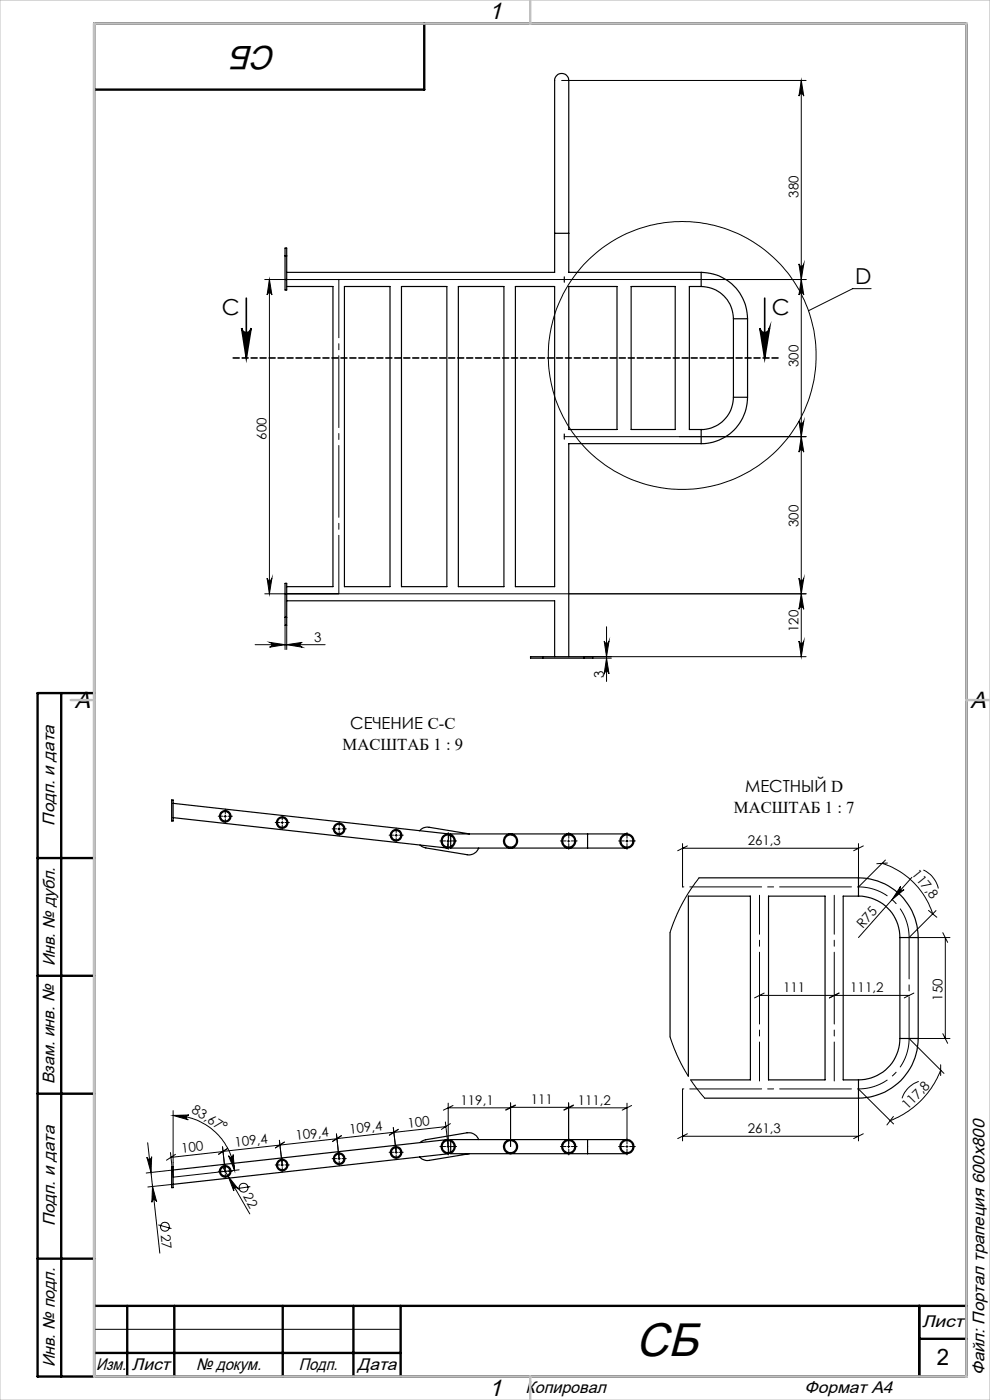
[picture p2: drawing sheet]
<svg xmlns="http://www.w3.org/2000/svg" width="210mm" height="297mm" viewBox="0 0 210 297" stroke-linecap="round" stroke-linejoin="round" font-family="sans-serif">
<g fill="none" stroke="#000" stroke-width=".21">
<path d="M119.1 17.1h51.9M170 17.1l.5 3.3a.51 .51 0 0 0-.5-.5 .51 .51 0 0 0-.5 .5zM170 17.1v122.2M57.1 59.3v66.7M57.1 59.3l.6 3.3a.51 .51 0 0 0-.5-.5 .51 .51 0 0 0-.5 .5zM169.5 56a.51 .51 0 0 0 .5 .5 .51 .51 0 0 0 .5-.5l-.5 3.3zM170 59.3l.5 3.3a.51 .51 0 0 0-.5-.5 .51 .51 0 0 0-.5 .5zM171 59.3h-114.8M184.8 61.2h-3.9l-9.4 4.7M119.7 92.6h51.3M169.5 89.3a.51 .51 0 0 0 .5 .5 .51 .51 0 0 0 .5-.5l-.5 3.3zM170 92.6l.5 3.3a.51 .51 0 0 0-.5-.4 .51 .51 0 0 0-.5 .4z"/>
<path d="M54.1 136.8h14.9M56.2 126h114.8M56.7 122.7a.51 .51 0 0 0 .5 .4 .51 .51 0 0 0 .5-.4l-.6 3.3zM57.2 136.3l3.3 .5-3.3 .5a.51 .51 0 0 0 .5-.5 .51 .51 0 0 0-.5-.5zM60.5 132.6v5.2M60.8 132.6v5.2M60.8 136.8l3.3-.5a.51 .51 0 0 0-.5 .5 .51 .51 0 0 0 .5 .5zM123.9 139.3h47.1M125.8 139.6h3.9M128.2 136a.51 .51 0 0 0 .5 .5 .51 .51 0 0 0 .5-.5l-.5 3.3zM128.7 139.6l.5 3.3a.51 .51 0 0 0-.5-.5 .51 .51 0 0 0-.5 .5zM128.7 133v11.6"/>
<path d="M169.5 136a.51 .51 0 0 0 .5 .5 .51 .51 0 0 0 .5-.5l-.5 3.3zM169.5 122.7a.51 .51 0 0 0 .5 .4 .51 .51 0 0 0 .5-.4l-.5 3.3zM170 126l.5 3.3a.51 .51 0 0 0-.5-.5 .51 .51 0 0 0-.5 .5zM46.9 173.7l-.1 .1M47.5 173.2h.5M47.8 172.9v.6M48.5 172.2l-.2 .1M59 175.1l-.1 .1M59.6 174.5h.5M59.9 174.2v.6M60.6 173.5l-.2 .2M71.1 176.5l-.1 .1"/>
<path d="M71.6 175.9h.6M71.9 175.6v.5M72.7 174.9l-.2 .1M83.2 177.8l-.1 .2M83.7 177.2h.6M84 176.9v.6M84.8 176.2l-.2 .2M93.8 178.5l-.2 .2M94.8 178.4h.6M94.8 179.7l-.1 .1M95.1 178.1v.6M95.3 176.9l-.2 .2"/>
<path d="M96.5 178l-.2 .2M107 178.7l-.1 .2M108.3 179.7l-.2 .2M108.8 177l-.2 .2M109.8 178.2l-.2 .2M119.8 177.2l-.4 .4M119.8 179.4l-.1 .2M120.4 178.4h.5M120.6 178.1v.6M121.8 177.4l-.2 .2M131.7 178.7l-.1 .2M132.7 178.4h.5"/>
<path d="M133 178.1v.6M133 179.7l-.2 .2M133.5 177l-.2 .2M134.5 178.2l-.2 .2M144.8 179v9.2M144.8 179.9h37.3M145.8 179.5l-2 1M182.1 179v9.2l5.7-5.7M183.1 179.5l-2 1M148.3 186.2l-2.1 2.9-1.3 2.3-1.7 3.4-1.1 3M187.1 183.2a16.5 16.5 0 0 1 10.7 10.7M188.2 183.1l-2.2 .1"/>
<path d="M191 188.1a.5 .5 0 0 0 .1 .7 .5 .5 0 0 0 .7-.1l-2.6 2.1zM193.4 186.1l-11.3 12.8M195.9 184.6a5.6 5.6 0 0 1 3.1 3.9M197 193.1l1.7 1.5M198.5 193.2l-5.7 5.7h8.7M200 197.9l1 2M200.5 198.9v21.4M142.1 220l1.9 4.6 2 3.7M161.1 211.2h31.7M162.1 210.7l-2 1M178 210.7l-2.1 1M193.9 210.7l-2.1 1"/>
<path d="M200 219.3l1 2M36.7 236.6l3.4-.1a.52 .52 0 0 0-.6 .5 .52 .52 0 0 0 .4 .6zM36.7 236.6a13.1 13.1 0 0 1 13 11.7M36.7 235.6v14.1M83.4 239.2l.6 5.3M94.5 238l.6 5.2M94.6 239l-47.3 5.3M95.1 234v7.5M95.1 235h13.2M95.5 238.4l-1.9 1.2M96.1 234.5l-2 1M108.3 233.9v9.3"/>
<path d="M108.3 234.9h12.3M109.3 234.5l-2 1M109.3 234.4l-2 1M120.6 235h12.4M120.6 233.9v9.6M121.6 234.5l-2 1M121.6 234.4l-2 1M133 234v7.5M134 234.5l-2 1M144.8 231v11M146.5 229.1l3 3.9M189.5 236.9l-1.4 1.8"/>
<path d="M189.5 238.4l-7.4-7.4v11M194.9 229.4a5.6 5.6 0 0 0-3.6 3.6M199.5 225.9v2.3M199.5 227a18.5 18.5 0 0 1-10.7 10.7M201.5 220.3h-8.7l7.4 7.4M31.2 245.5a.52 .52 0 0 0 .5 .4 .52 .52 0 0 0 .5-.5l-.2 3.3zM31.3 242.4l2.6 23.4M32.3 251.7l.9 3.2a.52 .52 0 0 0-.5-.4 .52 .52 0 0 0-.5 .6zM33.6 259.9l2.8 .7M36.2 244.5l.5 5.2M36.7 248.2l-5.7 .6M36.7 251.2l-5.3 .6"/>
<path d="M37.2 244.9l-1.9 1.2M47.2 247.4l5.8 10.1M47.2 243.3l.6 5.2M47.3 244.3l-11 1.2M47.4 247.3l-.8 .8M47.5 248.5h.5M47.5 249.4l-.2 .2M47.8 248.2v.6M47.8 248.5l-11.1 1.2M48.3 243.6l-1.9 1.3M48.4 249.6l2.1 2.6a.51 .51 0 0 0-.7-.2 .51 .51 0 0 0-.2 .7zM48.5 245.2a.51 .51 0 0 0 .6 .3 .51 .51 0 0 0 .4-.6l.2 3.4z"/>
<path d="M48.9 248l-.1 .2M50.7 248.2l-2.9 .3M53.1 251.7l-2.9 .5M58.8 247.1l-.2 .2M59.3 241.9l.6 5.3M59.6 247.2h.5M59.9 246.9v.5M60 246l-.2 .2M60 248.1l-.2 .3M60.3 242.3l-1.9 1.2M61.1 247.1l-.3 .3M71 246.2l-.2 .1"/>
<path d="M71.4 240.6l.5 5.2M71.6 245.8h.6M71.9 245.5v.6M72.4 240.9l-1.9 1.2M72.4 240.9l-1.9 1.3M72.5 244.7l-.2 .2M73 246.4l-.5 .5M82.6 240.8l1.9-1.2-1.9 1.2M83.3 245.1l-.2 .2M83.7 244.5h.6M84 244.2v.6M84.8 243.6l-.1 .1"/>
<path d="M93.8 243.6l-.2 .1M94.8 243.2h.6M95.1 243v.5M95.1 244.5l-.2 .2M95.5 241.8l-.1 .2M96.6 243.1l-.3 .2M107.1 243.7l-.1 .2M108.6 244.5l-.3 .3M108.9 241.9l-.1 .2M109.8 243.3l-.3 .3M119.7 242.4l-.5 .5M120 244.3l-.2 .2"/>
<path d="M120.3 241.8l-.5 .5M120.4 243.2h.5M121.9 242.4l-.2 .2M131.8 243.7l-.2 .2M132.7 243.2h.5M133 243v.5M133.3 244.5l-.3 .3M133.6 241.9l-.1 .2M134.5 243.3l-.3 .3M144.8 241h37.3M145.8 240.5l-2 1M183.1 240.5l-2 1"/>
<path d="M20 282h65"/>
<circle cx="144.7" cy="75.4" r="28.4"/>
<circle cx="51.7" cy="252" r=".94"/>
<circle cx="35" cy="260.2" r=".95"/>
</g>
<path d="M51.3 69.6a1.01 1.01 0 0 0 1 1 1.01 1.01 0 0 0 1-1l-1.1 6.3zM52.2 63.2v12.7M161.2 69.6a1.02 1.02 0 0 0 1 1 1.02 1.02 0 0 0 1-1l-1 6.3zM162.2 63.2v12.7" fill="none" stroke="#000" stroke-width=".35"/>
<path d="M192.8 198.9a10.7 10.7 0 0 0-10.7-10.7M182.1 231a10.7 10.7 0 0 0 10.7-10.7" fill="none" stroke="#000" stroke-width=".21" stroke-dasharray="15.2 1.3 1.3 1.3" stroke-dashoffset="8.7" stroke-linecap="butt"/>
<g fill="none" stroke="#000" stroke-width=".21" stroke-dasharray="15.2 1.3 1.3 1.3">
<path d="M47.2 173.2h-.9M47.8 172.6v-.9M47.8 173.7v1M48.3 173.2h1M59.3 174.5h-.9M59.9 173.9v-.9M59.9 175v1M60.4 174.5h1M71.4 175.8h-.9M72 175.3v-1M72 176.4v.9M72.5 175.8h1"/>
<path d="M83.5 177.2h-1M84 176.6v-.9M84 177.7v1M84.6 177.2h.9M94.5 178.4h-1.2M95.1 177.8v-1.2M95.1 179v1.2M95.6 178.4h1.3M120.1 178.4h-1.2M120.6 177.8v-1.2M120.6 179v1.2M121.2 178.4h1.2"/>
<path d="M132.4 178.4h-1.2M133 177.8v-1.2M133 179v1.2M133.6 178.4h1.2M47.2 248.5h-.9M47.8 247.9v-.9M47.8 249v1M48.3 248.5h1M59.3 247.1h-.9M59.9 246.6v-1M59.9 247.7v.9M60.4 247.1h1"/>
<path d="M71.4 245.8h-.9M72 245.2v-.9M72 246.4v.9M72.5 245.8h1M83.5 244.5h-1M84 243.9v-.9M84 245v1M84.6 244.5h.9M94.5 243.2h-1.2M95.1 242.7v-1.3M95.1 243.8v1.2M95.6 243.2h1.3"/>
<path d="M120.1 243.2h-1.2M120.6 242.7v-1.3M120.6 243.8v1.2M121.2 243.2h1.2M132.4 243.2h-1.2M133 242.7v-1.3M133 243.8v1.2M133.6 243.2h1.2"/>
</g>
<path d="M165.2 75.9h-115.9" fill="none" stroke="#000" stroke-width=".35" stroke-dasharray="1.3 .6" stroke-dashoffset="-.2"/>
<path d="M71.9 59.3v66.6" fill="none" stroke="#000" stroke-width=".21" stroke-dasharray="15.2 1.3 1.3 1.3" stroke-dashoffset="2.9"/>
<path d="M144.8 188.2h37.3M144.8 231h37.3" fill="none" stroke="#000" stroke-width=".21" stroke-dasharray="15.2 1.3 1.3 1.3" stroke-dashoffset="-1.5"/>
<path d="M192.8 220.3v-21.4" fill="none" stroke="#000" stroke-width=".21" stroke-dasharray="15.2 1.3 1.3 1.3" stroke-dashoffset="6.4"/>
<path d="M161.1 229.3v-39.4M177 229.3v-39.4" fill="none" stroke="#000" stroke-width=".21" stroke-dasharray="15.2 1.3 1.3 1.3" stroke-dashoffset="7"/>
<g fill="none" stroke="#000" stroke-width=".25">
<path d="M60.5 59.3v2.2h.3v-2.2M60.5 54.3v-1.7h.3v1.7M60.5 59.3h.3M60.5 54.3h.3M60.5 54.3v5M60.8 54.3v5M117.7 49.5v-31.7a1.59 1.59 0 0 1 .7-2 1.59 1.59 0 0 1 2.1 .6l.1 .7v32.4M117.7 49.5h2.9M117.7 49.5v8.3h-56.9M119.7 58.7v1.2M120.6 49.5v8.3h28.1M148.7 57.8a9.9 9.9 0 0 1 9.9 9.8"/>
<path d="M148.7 57.8v3M60.8 60.8h9.8v63.7h-9.8M73.1 60.8h9.6v63.7h-9.6zM85.2 60.8h9.6v63.7h-9.6zM97.2 60.8h9.7v63.7h-9.7zM109.3 60.8h8.4v63.7h-8.4zM120.6 60.8h10.3v30.3h-10.3zM133.9 60.8h9.3v30.3h-9.3zM148.7 60.8a6.9 6.9 0 0 1 6.9 6.8M148.7 60.8h-2.5v30.3h2.5M155.6 67.6h3M155.6 67.6v16.7"/>
<path d="M158.6 67.6v16.7M119.7 92.1v1.1M148.7 91.1v3M148.7 94.1h-28.1v45.2M155.6 84.3a6.9 6.9 0 0 1-6.9 6.8M155.6 84.3h3M158.6 84.3a9.8 9.8 0 0 1-9.9 9.8M60.5 126v-2.2h.3v2.2M60.5 130.9v1.7h.3v-1.7M60.5 126v4.9M60.5 126h.3M60.5 130.9h.3"/>
<path d="M60.8 127.5h56.9v11.8M60.8 126v4.9M115.1 139.3h-2.6v.3h2.6M115.1 139.3v.3M115.1 139.6h8.8M115.1 139.3h8.8M123.9 139.3h1.9v.3h-1.9M123.9 139.3v.3M20 147v145M36.4 169.7h.3v4.5h-.3zM36.7 170.4l58.5 6.5M36.7 173.5l58.2 6.4"/>
<path d="M89 176.2a2.06 2.06 0 0 1 2.1-.7l8.5 1.4M89.1 179.3l1.2 .6 8.8 1.4a2.19 2.19 0 0 0 2.4-1.4M95.2 177.2l-.3 2.5M95.6 177.3v2.3M95.6 179.8l29 .1M124.6 179.9h8.4M124.6 176.9h8.4M124.6 176.9l-29 .1M124.6 176.9v3M142.1 197.8v22.2M148.3 186.2h33.8M163 190.1h12v39h-12z"/>
<path d="M182.1 190.1a8.8 8.8 0 0 1 8.8 8.8M182.1 186.2a12.6 12.6 0 0 1 12.7 12.7M182.1 186.2v3.9M182.1 190.1h-3.2v39h3.2M190.9 198.9h3.9M190.9 198.9v21.4M194.8 198.9v21.4M146 228.3v-38.2h13.2v39h-12.7M149.5 233h32.6M182.1 229.1v3.9M190.9 220.3a8.8 8.8 0 0 1-8.8 8.8M190.9 220.3h3.9"/>
<path d="M194.8 220.3a12.6 12.6 0 0 1-12.7 12.7M36.4 247.5h.3v4.5h-.3zM94.9 241.8l-58.2 6.4M94.9 242l.3 2.5M95.2 244.8l-58.5 6.4M95.6 242.1v2.3M95.6 244.6l29 .2M99.6 244.8l-8.5 1.4a2.27 2.27 0 0 1-2.1-.8M101.5 241.8a2.3 2.3 0 0 0-2.4-1.5l-8.8 1.5-1.2 .6M124.6 241.8h8.4M124.6 244.8h8.4M124.6 241.8l-29 .1"/>
<path d="M124.6 241.8v3"/>
<circle cx="47.8" cy="173.2" r="1.23"/>
<circle cx="47.8" cy="173.2" r="1"/>
<circle cx="59.8" cy="174.5" r="1.22"/>
<circle cx="59.8" cy="174.5" r="1"/>
<circle cx="71.9" cy="175.9" r="1.23"/>
<circle cx="72" cy="175.8" r="1"/>
<circle cx="84" cy="177.2" r="1.22"/>
<circle cx="84" cy="177.2" r="1"/>
<circle cx="95.1" cy="178.4" r="1.5"/>
<circle cx="95.1" cy="178.4" r="1.28"/>
<circle cx="108.3" cy="178.4" r="1.28"/>
<circle cx="108.3" cy="178.4" r="1.49"/>
<circle cx="120.6" cy="178.4" r="1.5"/>
<circle cx="120.6" cy="178.4" r="1.28"/>
<circle cx="133" cy="178.4" r="1.5"/>
<circle cx="133" cy="178.4" r="1.28"/>
<circle cx="47.8" cy="248.5" r="1.23"/>
<circle cx="47.8" cy="248.5" r=".99"/>
<circle cx="59.8" cy="247.2" r="1.22"/>
<circle cx="59.9" cy="247.1" r=".99"/>
<circle cx="71.9" cy="245.8" r="1.23"/>
<circle cx="72" cy="245.8" r=".99"/>
<circle cx="84" cy="244.5" r="1.22"/>
<circle cx="84" cy="244.5" r=".99"/>
<circle cx="95.1" cy="243.2" r="1.49"/>
<circle cx="95.1" cy="243.2" r="1.27"/>
<circle cx="108.3" cy="243.2" r="1.5"/>
<circle cx="108.3" cy="243.2" r="1.27"/>
<circle cx="120.6" cy="243.2" r="1.51"/>
<circle cx="120.6" cy="243.2" r="1.27"/>
<circle cx="133" cy="243.2" r="1.51"/>
<circle cx="133" cy="243.3" r="1.28"/>
</g>
<g fill="none" stroke="#000" stroke-width=".5">
<path d="M90 5v14h-70M13 147v145M20 147h-12v145h197v-287h-185v287M8 182h12M8 207h12M8 232h12M8 267h12M20 277h185M27 277v15M37 277v15M60 277v15M75 277v15"/>
<path d="M85 277v15M195 277v15M20 287h65M195 284h10"/>
</g>
<path d="M0 0h210v297h-210z" fill="none" stroke="#c0c0c0" stroke-width=".21"/>
<path d="M20 5h185v287h-185zM112.5 0v5M15 148.5h5M205 148.5h5M112.5 292v5" fill="none" stroke="#c0c0c0" stroke-width=".5"/>
<g fill="#000">
<path d="M191 188.1a.5 .5 0 0 0 .1 .7 .5 .5 0 0 0 .7-.1l-2.6 2.1zM48.4 249.6l2.1 2.6a.51 .51 0 0 0-.7-.2 .51 .51 0 0 0-.2 .7z"/>
<path d="M169.5 56a.51 .51 0 0 0 .5 .5 .51 .51 0 0 0 .5-.5l-.5 3.3zM170 17.1l.5 3.3a.51 .51 0 0 0-.5-.5 .51 .51 0 0 0-.5 .5z"/>
<path d="M57.1 59.3l.6 3.3a.51 .51 0 0 0-.5-.5 .51 .51 0 0 0-.5 .5zM56.7 122.7a.51 .51 0 0 0 .5 .4 .51 .51 0 0 0 .5-.4l-.6 3.3z"/>
<path d="M161.2 69.6a1.02 1.02 0 0 0 1 1 1.02 1.02 0 0 0 1-1l-1 6.3zM51.3 69.6a1.01 1.01 0 0 0 1 1 1.01 1.01 0 0 0 1-1l-1.1 6.3z"/>
<path d="M169.5 89.3a.51 .51 0 0 0 .5 .5 .51 .51 0 0 0 .5-.5l-.5 3.3zM170 59.3l.5 3.3a.51 .51 0 0 0-.5-.5 .51 .51 0 0 0-.5 .5z"/>
<path d="M60.8 136.8l3.3-.5a.51 .51 0 0 0-.5 .5 .51 .51 0 0 0 .5 .5zM57.2 136.3l3.3 .5-3.3 .5a.51 .51 0 0 0 .5-.5 .51 .51 0 0 0-.5-.5z"/>
<path d="M128.2 136a.51 .51 0 0 0 .5 .5 .51 .51 0 0 0 .5-.5l-.5 3.3zM128.7 139.6l.5 3.3a.51 .51 0 0 0-.5-.5 .51 .51 0 0 0-.5 .5z"/>
<path d="M169.5 122.7a.51 .51 0 0 0 .5 .4 .51 .51 0 0 0 .5-.4l-.5 3.3zM170 92.6l.5 3.3a.51 .51 0 0 0-.5-.4 .51 .51 0 0 0-.5 .4z"/>
<path d="M170 126l.5 3.3a.51 .51 0 0 0-.5-.5 .51 .51 0 0 0-.5 .5zM169.5 136a.51 .51 0 0 0 .5 .5 .51 .51 0 0 0 .5-.5l-.5 3.3z"/>
<path d="M31.2 245.5a.52 .52 0 0 0 .5 .4 .52 .52 0 0 0 .5-.5l-.2 3.3zM32.3 251.7l.9 3.2a.52 .52 0 0 0-.5-.4 .52 .52 0 0 0-.5 .6z"/>
<path d="M48.5 245.2a.51 .51 0 0 0 .6 .3 .51 .51 0 0 0 .4-.6l.2 3.4zM36.7 236.6l3.4-.1a.52 .52 0 0 0-.6 .5 .52 .52 0 0 0 .4 .6z"/>
</g>
<text font-size="10" x="134.8" y="287.6">СБ</text>
<text font-size="7.1" x="58.7" y="9.8" transform="rotate(-180 58.7 9.8)">СБ</text>
<g font-size="5">
<text x="103.7" y="4.1">1</text>
<text x="15.9" y="150.1">A</text>
<text x="205.9" y="150.1">A</text>
<text x="103.7" y="296.1">1</text>
</g>
<text font-size="4.8" x="198.7" y="289.6">2</text>
<g font-size="4.7">
<text x="181.4" y="60.3">D</text>
<text x="47.1" y="66.7">C</text>
<text x="163.7" y="66.7">C</text>
</g>
<g font-size="3.6">
<text x="11.6" y="175.1" transform="rotate(-90 11.6 175.1)">Подп. и дата</text>
<text x="11.6" y="205" transform="rotate(-90 11.6 205)">Инв. № дубл.</text>
<text x="11.6" y="230" transform="rotate(-90 11.6 230)">Взам. инв. №</text>
<text x="11.6" y="260.1" transform="rotate(-90 11.6 260.1)">Подп. и дата</text>
<text x="195.6" y="281.6">Лист</text>
<text x="11.6" y="290" transform="rotate(-90 11.6 290)">Инв. № подл.</text>
<text x="20.4" y="290.6">Изм.</text>
<text x="28" y="290.6">Лист</text>
<text x="41.6" y="290.6">№ докум.</text>
<text x="63.4" y="290.6">Подп.</text>
<text x="75.9" y="290.6">Дата</text>
<text x="208.8" y="291.8" transform="rotate(-90 208.8 291.8)">Файл: Портал трапеция 600х800</text>
<text x="111.5" y="295.6">Копировал</text>
<text x="170.7" y="295.6">Формат А4</text>
</g>
<g font-size="3.5">
<text x="74.3" y="154.7">СЕЧЕНИЕ C-C</text>
<text x="72.7" y="159.1">МАСШТАБ 1 : 9</text>
<text x="155.7" y="172.5">МАСШТАБ 1 : 7</text>
<text x="158" y="168.1">МЕСТНЫЙ D</text>
</g>
<g font-size="2.8">
<text x="169.4" y="41.9" transform="rotate(-90 169.4 41.9)">380</text>
<text x="169.4" y="77.8" transform="rotate(-90 169.4 77.8)">300</text>
<text x="56.6" y="93.3" transform="rotate(-90 56.6 93.3)">600</text>
<text x="169.4" y="111.8" transform="rotate(-90 169.4 111.8)">300</text>
<text x="66.7" y="136.2">3</text>
<text x="169.4" y="134.1" transform="rotate(-90 169.4 134.1)">120</text>
<text x="128.1" y="143.8" transform="rotate(-90 128.1 143.8)">3</text>
<text x="158.6" y="179.3">261,3</text>
<text x="193.3" y="185.4" transform="rotate(51 193.3 185.4)">117,8</text>
<text x="183" y="197.1" transform="rotate(-48 183 197.1)">R75</text>
<text x="166.1" y="210.5">111</text>
<text x="180.4" y="210.5">111,2</text>
<text x="199.9" y="212.3" transform="rotate(-90 199.9 212.3)">150</text>
<text x="40.5" y="235.9" transform="rotate(32 40.5 235.9)">83,67°</text>
<text x="86.6" y="239.2" transform="rotate(-6 86.6 239.2)">100</text>
<text x="97.7" y="234.4">119,1</text>
<text x="112.6" y="234.3">111</text>
<text x="122.6" y="234.4">111,2</text>
<text x="192.5" y="235.5" transform="rotate(-45 192.5 235.5)">117,8</text>
<text x="38.6" y="244.6" transform="rotate(-6 38.6 244.6)">100</text>
<text x="49.9" y="243.3" transform="rotate(-6 49.9 243.3)">109,4</text>
<text x="62.8" y="241.9" transform="rotate(-6 62.8 241.9)">109,4</text>
<text x="74.2" y="240.6" transform="rotate(-6 74.2 240.6)">109,4</text>
<text x="158.6" y="240.4">261,3</text>
<text x="51.5" y="253.8" transform="rotate(60 51.5 253.8)">22</text>
<text x="34.1" y="261.9" transform="rotate(84 34.1 261.9)">27</text>
</g>
</svg>
